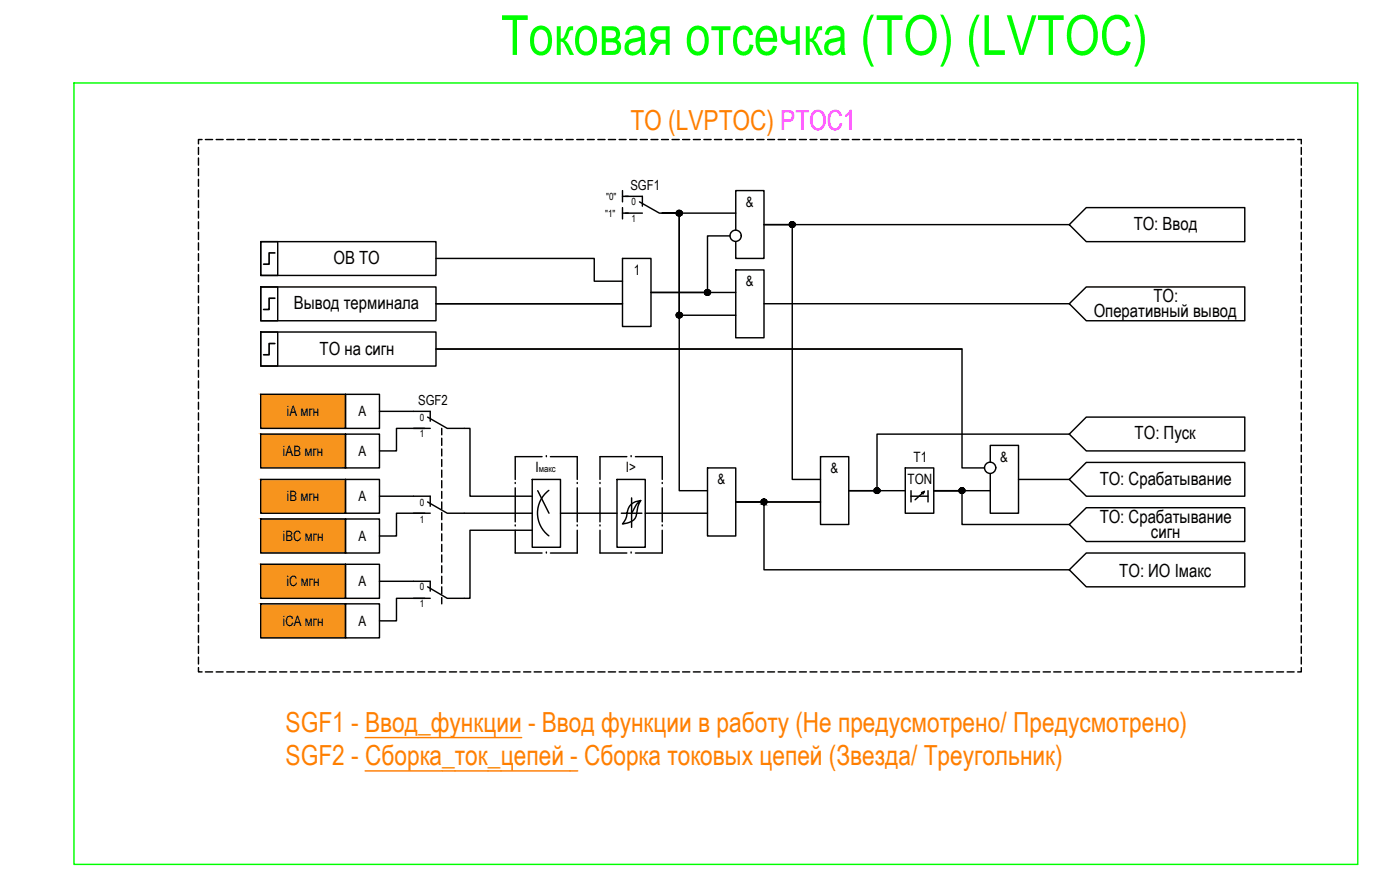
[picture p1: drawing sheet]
<svg xmlns="http://www.w3.org/2000/svg" width="248mm" height="158mm" viewBox="0 0 248 158" stroke-linecap="round" stroke-linejoin="round" font-family="sans-serif">
<!-- layer: 0 -->
<path d="M13.1 14.7h227v138h-227z" fill="none" stroke="#0f0" stroke-width=".25"/>
<g fill="none" stroke="#000" stroke-width=".25">
<path d="M35.1 26v1.3M35.1 27.9v1.3M35.1 29.8v1.2M35.1 31.7v1.2M35.1 33.5v1.3M35.1 35.4v1.3M35.1 37.3v1.2M35.1 39.2v1.2M35.7 24.6h-.6v.8M36.3 24.6h1.3M38.2 24.6h1.3M40.1 24.6h1.3"/>
<path d="M41.9 24.6h1.3M43.9 24.6h1.2M45.7 24.6h1.2M47.6 24.6h1.2M49.4 24.6h1.3M51.3 24.6h1.3M53.2 24.6h1.3M55.1 24.6h1.2M57 24.6h1.2M58.8 24.6h1.3M60.7 24.6h1.3M62.6 24.6h1.2"/>
<path d="M64.5 24.6h1.2M66.3 24.6h1.3M68.2 24.6h1.3M70.1 24.6h1.2M72 24.6h1.2M73.8 24.6h1.3M75.7 24.6h1.3M77.6 24.6h1.2M79.5 24.6h1.2M81.3 24.6h1.3M83.2 24.6h1.3M85.1 24.6h1.2"/>
<path d="M86.9 24.6h1.3M88.9 24.6h1.2M90.7 24.6h1.2M92.6 24.6h1.2M94.4 24.6h1.3M96.3 24.6h1.3M98.2 24.6h1.2M100.1 24.6h1.2M102 24.6h1.2M103.8 24.6h1.3M105.7 24.6h1.3M107.6 24.6h1.2"/>
<path d="M109.5 24.6h1.2M110.1 33.7v2M110.1 36.7v2M110.1 34.7h1M110.1 37.6h1M111.3 24.6h1.3M113.2 24.6h1.3M115.1 24.6h1.2M117 24.6h1.2M117.1 37.6h3v49.1h5M118.8 24.6h1.3M120.7 24.6h1.3"/>
<path d="M122.6 24.6h1.2M124.5 24.6h1.2M126.3 24.6h1.3M128.2 24.6h1.3M130.1 37.6h-13h3v18.1h10M130.1 24.6h1.2M131.9 24.6h1.3M133.8 24.6h1.3M135.7 24.6h1.2M137.6 24.6h1.2M139.4 24.6h1.3M141.3 24.6h1.3"/>
<path d="M143.2 24.6h1.2M145.1 24.6h1.2M146.9 24.6h1.3M148.8 24.6h1.3M150.7 24.6h1.3M152.6 24.6h1.2M154.5 24.6h1.2M156.3 24.6h1.3M158.2 24.6h1.3M160.1 24.6h1.2M162 24.6h1.2M163.8 24.6h1.3"/>
<path d="M165.7 24.6h1.3M167.6 24.6h1.2M169.5 24.6h1.2M171.3 24.6h1.3M173.2 24.6h1.3M175.1 24.6h1.2M176.9 24.6h1.3M178.8 24.6h1.3M180.7 24.6h1.2M182.6 24.6h1.2M184.4 24.6h1.3M186.3 24.6h1.3"/>
<path d="M188.2 24.6h1.2M189.1 39.7h-54h5v45h5M190.1 24.6h1.2M191.9 24.6h1.3M192.1 36.7h28v6h-28l-3-3zM193.8 24.6h1.3M195.7 24.6h1.2M197.6 24.6h1.2M199.4 24.6h1.3M201.3 24.6h1.3M203.2 24.6h1.3M205.1 24.6h1.2"/>
<path d="M207 24.6h1.2M208.8 24.6h1.3M210.7 24.6h1.3M212.6 24.6h1.2M214.5 24.6h1.2M216.3 24.6h1.3M218.2 24.6h1.3M220.1 24.6h1.2M221.9 24.6h1.3M223.8 24.6h1.3M225.7 24.6h1.2M227.6 24.6h1.2"/>
<path d="M229.4 24.6h.7v.8M230.1 26v1.3M230.1 27.9v1.3M230.1 29.8v1.2M230.1 31.7v1.2M230.1 33.5v1.3M230.1 35.4v1.3M230.1 37.3v1.2M230.1 39.2v1.2M35.1 41v1.3M35.1 42.9v1.3M35.1 44.8v1.2"/>
<path d="M35.1 46.7v1.2M35.1 48.5v1.3M35.1 50.4v1.3M35.1 52.3v1.2M35.1 54.2v1.2M35.1 56v1.3M35.1 57.9v1.2M35.1 59.8v1.3M46.1 42.7h3v5.9h-3zM46.1 42.7h31v5.9h-31zM46.1 58.6h3v6h-3zM46.1 58.6h31v6h-31z"/>
<path d="M46.1 50.7h31v5.9h-31zM46.1 50.7h3v5.9h-3zM77.1 45.6h28v4.1h5M77.1 53.6h33M110.1 45.6h5v12.1h-5zM129.1 41.7h-4v10h-10h15M130.1 40.6v-6.9h5v11.9h-5v-2.9M130.1 47.7h5v12h-5zM135.1 53.6h54M189.1 53.6l3-2.9h28v5.9h-28zM230.1 41v1.3M230.1 42.9v1.3"/>
<path d="M230.1 44.8v1.2M230.1 46.7v1.2M230.1 48.5v1.3M230.1 50.4v1.3M230.1 52.3v1.2M230.1 54.2v1.2M230.1 56v1.3M230.1 57.9v1.2M230.1 59.8v1.3M35.1 61.6v1.3M35.1 63.5v1.3M35.1 65.4v1.2"/>
<path d="M35.1 67.3v1.2M35.1 69.1v1.3M35.1 71v1.3M35.1 72.9v1.3M35.1 74.8v1.2M35.1 76.7v1.2M35.1 78.5v1.3M46.1 69.6h15v6.1h-15zM46.1 76.7h15v5.9h-15zM61.1 69.6h6v6.1h-6zM61.1 76.7h6v5.9h-6zM67.1 72.7h6"/>
<path d="M75.1 75.7h-5v3.9h-3M78.1 75.7v1.1M78.1 77.4v1.3M78.1 79.3v1.2M82.1 75.7h1v11.9h11M170.1 61.6h-93h93v21h4M189.1 76.7h-34v10h-5h10M192.1 73.7h28v5.9h-28l-3-2.9zM230.1 61.6v1.3M230.1 63.5v1.3M230.1 65.4v1.2M230.1 67.3v1.2"/>
<path d="M230.1 69.1v1.3M230.1 71v1.3M230.1 72.9v1.3M230.1 74.8v1.2M230.1 76.7v1.2M230.1 78.5v1.3M35.1 80.4v1.3M35.1 82.3v1.2M35.1 84.2v1.2M35.1 86v1.3M35.1 87.9v1.3M35.1 89.8v1.2"/>
<path d="M35.1 91.7v1.2M35.1 93.5v1.3M35.1 95.4v1.3M35.1 97.3v1.2M35.1 99.2v1.2M46.1 84.7h15v5.9h-15zM46.1 91.7h15v6h-15zM46.1 99.7h15v6h-15zM61.1 84.7h6v5.9h-6zM61.1 91.7h6v6h-6zM61.1 99.7h6v6h-6zM67.1 87.6h6"/>
<path d="M75.1 90.6h-5v4.1h-3M78.1 81.2v1.2M78.1 83v1.3M78.1 84.9v1.3M78.1 86.8v1.2M78.1 88.7v1.2M78.1 90.5v1.3M78.1 92.4v1.2M78.1 94.3v1.2M78.1 96.1v1.3M78.1 98v1.3M78.1 99.9v1.2"/>
<path d="M82.1 90.6h12M94.1 84.7h5v12h-5zM94.1 93.6h-11v12.1h-1M95.1 86.7l2 3.9M97 86.6a5 5 0 0 0 0 8M99.1 90.6h10M109.1 84.7h5v12h-5zM111.7 87.9v5.2M111.7 90.6h1.8M113.3 88.4a5.7 5.7 0 0 0-.8 2.7 2.56 2.56 0 0 1-2.4 1.4 5 5 0 0 0 1-2.7 2.32 2.32 0 0 1 2.2-1.4 4.6 4.6 0 0 0-1.6 2.2h-1.8M114.1 90.6h11M125.1 82.6h5v12.1h-5z"/>
<path d="M145.1 88.7h-15h5v11.9h54M145.1 80.7h5v11.9h-5zM160.1 82.6h5v8h-5zM161.1 86.7v2M161.1 87.6h3M162.9 87l.5-.2-1.6 1.5M163.4 86.8l-.2 .5M164.1 86.7v2M175.1 81.7v-3h5v11.9h-5v-6.9M175.1 86.7h-10h5v5.9h19M180.1 84.7h9M189.1 92.6l3-2.9h28v5.9h-28z"/>
<path d="M192.1 81.7h28v5.9h-28l-3-2.9zM230.1 80.4v1.3M230.1 82.3v1.2M230.1 84.2v1.2M230.1 86v1.3M230.1 87.9v1.3M230.1 89.8v1.2M230.1 91.7v1.2M230.1 93.5v1.3M230.1 95.4v1.3M230.1 97.3v1.2M230.1 99.2v1.2"/>
<path d="M35.1 117.9v.8h.6M35.1 101v1.3M35.1 102.9v1.2M35.1 104.8v1.2M35.1 106.6v1.3M35.1 108.5v1.3M35.1 110.4v1.2M35.1 112.3v1.2M35.1 114.1v1.3M35.1 116v1.3M36.3 118.7h1.3M38.2 118.7h1.3"/>
<path d="M40.1 118.7h1.3M41.9 118.7h1.3M43.9 118.7h1.2M45.7 118.7h1.2M46.1 106.6h15v6.1h-15zM47.6 118.7h1.2M49.4 118.7h1.3M51.3 118.7h1.3M53.2 118.7h1.3M55.1 118.7h1.2M57 118.7h1.2M58.8 118.7h1.3"/>
<path d="M60.7 118.7h1.3M61.1 106.6h6v6.1h-6zM62.6 118.7h1.2M64.5 118.7h1.2M66.3 118.7h1.3M67.1 102.7h6M68.2 118.7h1.3M70.1 118.7h1.2M72 118.7h1.2M73.8 118.7h1.3M75.1 105.7h-5v3.9h-3M75.7 118.7h1.3"/>
<path d="M77.6 118.7h1.2M78.1 101.8v1.2M78.1 103.6v1.3M78.1 105.5v1.1M79.5 118.7h1.2M81.3 118.7h1.3M83.2 118.7h1.3M85.1 118.7h1.2M86.9 118.7h1.3M88.9 118.7h1.2M90.7 118.7h1.2M92.6 118.7h1.2"/>
<path d="M94.4 118.7h1.3M96.3 118.7h1.3M98.2 118.7h1.2M100.1 118.7h1.2M102 118.7h1.2M103.8 118.7h1.3M105.7 118.7h1.3M107.6 118.7h1.2M109.5 118.7h1.2M111.3 118.7h1.3M113.2 118.7h1.3M115.1 118.7h1.2"/>
<path d="M117 118.7h1.2M118.8 118.7h1.3M120.7 118.7h1.3M122.6 118.7h1.2M124.5 118.7h1.2M126.3 118.7h1.3M128.2 118.7h1.3M130.1 118.7h1.2M131.9 118.7h1.3M133.8 118.7h1.3M135.7 118.7h1.2M137.6 118.7h1.2"/>
<path d="M139.4 118.7h1.3M141.3 118.7h1.3M143.2 118.7h1.2M145.1 118.7h1.2M146.9 118.7h1.3M148.8 118.7h1.3M150.7 118.7h1.3M152.6 118.7h1.2M154.5 118.7h1.2M156.3 118.7h1.3M158.2 118.7h1.3M160.1 118.7h1.2"/>
<path d="M162 118.7h1.2M163.8 118.7h1.3M165.7 118.7h1.3M167.6 118.7h1.2M169.5 118.7h1.2M171.3 118.7h1.3M173.2 118.7h1.3M175.1 118.7h1.2M176.9 118.7h1.3M178.8 118.7h1.3M180.7 118.7h1.2M182.6 118.7h1.2"/>
<path d="M184.4 118.7h1.3M186.3 118.7h1.3M188.2 118.7h1.2M189.1 100.6l3-2.9h28v5.9h-28zM190.1 118.7h1.2M191.9 118.7h1.3M193.8 118.7h1.3M195.7 118.7h1.2M197.6 118.7h1.2M199.4 118.7h1.3M201.3 118.7h1.3M203.2 118.7h1.3"/>
<path d="M205.1 118.7h1.2M207 118.7h1.2M208.8 118.7h1.3M210.7 118.7h1.3M212.6 118.7h1.2M214.5 118.7h1.2M216.3 118.7h1.3M218.2 118.7h1.3M220.1 118.7h1.2M221.9 118.7h1.3M223.8 118.7h1.3M225.7 118.7h1.2"/>
<path d="M227.6 118.7h1.2M230.1 117.9v.8h-.7M230.1 101v1.3M230.1 102.9v1.2M230.1 104.8v1.2M230.1 106.6v1.3M230.1 108.5v1.3M230.1 110.4v1.2M230.1 112.3v1.2M230.1 114.1v1.3M230.1 116v1.3"/>
<circle cx="120.1" cy="37.6" r=".49"/>
<circle cx="140.1" cy="39.7" r=".49"/>
<circle cx="120.1" cy="55.7" r=".49"/>
<circle cx="125.1" cy="51.6" r=".49"/>
<circle cx="130.1" cy="41.6" r=".99"/>
<circle cx="135.1" cy="88.6" r=".49"/>
<circle cx="155" cy="86.6" r=".49"/>
<circle cx="170.1" cy="86.6" r=".49"/>
<circle cx="175.1" cy="82.6" r=".99"/>
</g>
<g fill="none" stroke="#000" stroke-width=".25">
<path d="M110.6 34.7h3v1.7M110.6 37.6h3M113.1 35.7l3.5 1.9h3M73.1 72.7h3v1.7M73.1 75.7h3M75.6 73.7l3.5 2h3M73.1 87.6h3v1.8M73.1 90.6h3M75.6 88.7l3.5 1.9h3M91.1 92.9h.1M91.1 85.4h.1M91.1 93.6v4.1h4.7"/>
<path d="M91.1 86.2v6M95.8 80.7h-4.7v4M96.6 80.7h.1M96.6 97.7h.1M97.3 80.7h4.8v4M102.1 92.9h.1M102.1 85.4h.1M102.1 93.6v4.1h-4.8M102.1 86.2v6M106.1 92.9h.1M106.1 85.4h.1M106.1 86.2v6"/>
<path d="M106.1 93.6v4.1h4.7M110.8 80.7h-4.7v4M111.6 80.7h.1M111.6 97.7h.1M112.3 80.7h4.8v4M117.1 92.9h.1M117.1 85.4h.1M117.1 86.2v6M117.1 93.6v4.1h-4.8M73.1 102.7h3v1.7M73.1 105.7h3M75.6 103.6l3.5 2.1h3"/>
</g>
<!-- layer: 0 -->
<g fill="#000" stroke="#000" stroke-width=".18">
<path d="M119.8 38.1h.5zM119.9 37.2h.4zM120 38.1h.2zM120 37.2h.1zM139.7 39.3h.8zM140 39.2h.1zM119.8 56.1h.6zM119.8 56.1h.5zM119.9 55.2h.4zM120 56.1h.2zM120 55.2h.1zM124.8 51.3h.6z"/>
<path d="M125 51.2h.2zM125 52.2h.2zM125 51.1h.1zM135 89.1h.2zM135 88.1h.1zM155 87.1h.2zM155 86.2h.1zM169.8 87h.6zM170 87.1h.2zM170 86.2h.1z"/>
<path d="M120 38.1h.1zM120 38.1h.1z"/>
<path d="M120 37.2h.2zM120 37.2h.2z"/>
<path d="M120 37.2h.2zM119.9 37.2h.3z"/>
<path d="M119.9 37.2h.4zM119.9 37.2h.4zM119.8 37.2h.5z"/>
<path d="M119.9 38.1h.3zM119.9 38.1h.3z"/>
<path d="M119.8 37.2l.6 .1zM119.8 37.2l.6 .1z"/>
<path d="M119.9 38.1h.4zM119.9 38.1h.3z"/>
<path d="M119.8 37.3h.6zM119.8 37.3h.6z"/>
<path d="M119.8 37.3h.6zM119.7 37.3h.7z"/>
<path d="M119.8 38l.6 .1zM119.8 38l.6 .1z"/>
<path d="M119.8 38.1h.6zM119.8 38.1h.5zM119.8 38.1h.5z"/>
<path d="M119.7 37.3h.8zM119.7 37.3h.8z"/>
<path d="M119.7 38h.7zM119.7 38h.7z"/>
<path d="M119.7 37.3l.8 .1zM119.7 37.3l.8 .1z"/>
<path d="M119.7 38h.8zM119.7 38h.7z"/>
<path d="M119.7 37.4h.8zM119.7 37.4h.8z"/>
<path d="M119.6 37.4l1 .1zM119.6 37.4l1 .1z"/>
<path d="M119.6 37.9h.9zM119.6 37.9h.9z"/>
<path d="M119.7 37.9h.8zM119.7 37.9l.8 .1z"/>
<path d="M119.6 37.5h1zM119.6 37.5h1z"/>
<path d="M119.6 37.5l1 .1zM119.6 37.5l1 .1z"/>
<path d="M119.6 37.6h1zM119.6 37.6h1z"/>
<path d="M119.6 37.6h1zM119.6 37.6h1z"/>
<path d="M119.6 37.6l1 .1zM119.6 37.6l1 .1z"/>
<path d="M119.6 37.7l1 .1zM119.6 37.7l1 .1z"/>
<path d="M119.6 37.8h1zM119.6 37.8h1z"/>
<path d="M119.6 37.8l1 .1zM119.6 37.8l1 .1z"/>
<path d="M119.6 37.9h1zM119.6 37.9h.9z"/>
<path d="M140 39.2h.2zM140 39.2h.2z"/>
<path d="M140 39.2h.2zM139.9 39.2h.3z"/>
<path d="M139.9 39.2h.4zM139.9 39.2h.4z"/>
<path d="M139.9 39.2h.4zM139.8 39.2h.5z"/>
<path d="M139.8 39.2h.6zM139.8 39.2h.6z"/>
<path d="M139.8 39.2l.6 .1zM139.8 39.2l.6 .1z"/>
<path d="M139.7 39.3h.8zM139.7 39.3h.8zM139.7 39.3h.8z"/>
<path d="M139.7 39.3l.8 .1zM139.7 39.3l.8 .1z"/>
<path d="M139.7 40h.8zM139.7 40h.8z"/>
<path d="M139.7 39.4h.8zM139.7 39.4h.8z"/>
<path d="M139.7 39.4l.8 .1zM139.7 39.4l.8 .1z"/>
<path d="M139.7 39.9h.8zM139.7 39.9h.8z"/>
<path d="M139.7 39.9h.8zM139.7 39.9l.8 .1z"/>
<path d="M139.6 39.5h.9zM139.6 39.5h.9z"/>
<path d="M139.6 39.5h1zM139.6 39.5h1z"/>
<path d="M139.6 39.8h.9zM139.6 39.8h.9z"/>
<path d="M139.6 39.8h.9zM139.6 39.8l.9 .1z"/>
<path d="M139.6 39.5l1 .1zM139.6 39.5l1 .1h-1z"/>
<path d="M139.6 39.6l1 .1zM139.6 39.6l1 .1z"/>
<path d="M139.6 39.7h1zM139.6 39.7h1z"/>
<path d="M139.6 39.7l1 .1zM139.6 39.7l1 .1z"/>
<path d="M139.6 39.8h1zM139.6 39.8h.9z"/>
<path d="M120 56.1h.1zM120 56.1h.1z"/>
<path d="M120 55.2h.2zM120 55.2h.2z"/>
<path d="M120 55.2h.2zM119.9 55.2h.3z"/>
<path d="M119.9 55.2h.4zM119.9 55.2h.4zM119.8 55.2h.5z"/>
<path d="M119.9 56.1h.3zM119.9 56.1h.3z"/>
<path d="M119.8 55.2l.6 .1zM119.8 55.2l.6 .1z"/>
<path d="M119.9 56.1h.4zM119.9 56.1h.3z"/>
<path d="M119.8 55.3h.6zM119.8 55.3h.6z"/>
<path d="M119.8 55.3h.6zM119.7 55.3h.7z"/>
<path d="M119.8 56.1h.6zM119.8 56.1h.5zM119.8 56.1h.5z"/>
<path d="M119.7 55.3h.8zM119.7 55.3h.8z"/>
<path d="M119.7 56h.7zM119.7 56l.7 .1zM119.8 56.1h.6z"/>
<path d="M119.7 55.3l.8 .1zM119.7 55.3l.8 .1z"/>
<path d="M119.7 56h.8zM119.7 56h.7z"/>
<path d="M119.7 55.4h.8zM119.7 55.4h.8z"/>
<path d="M119.6 55.4l1 .1zM119.6 55.4l1 .1z"/>
<path d="M119.6 55.9h.9zM119.6 55.9h.9z"/>
<path d="M119.7 55.9h.8zM119.7 55.9l.8 .1z"/>
<path d="M119.6 55.5h1zM119.6 55.5h1z"/>
<path d="M119.6 55.5h1zM119.6 55.5h1z"/>
<path d="M119.6 55.5l1 .1zM119.6 55.5l1 .1z"/>
<path d="M119.6 55.6l1 .1zM119.6 55.6l1 .1z"/>
<path d="M119.6 55.7h1zM119.6 55.7h1z"/>
<path d="M119.6 55.7l1 .1zM119.6 55.7l1 .1z"/>
<path d="M119.6 55.8h1zM119.6 55.8h1z"/>
<path d="M119.6 55.8h1zM119.6 55.8h1z"/>
<path d="M119.6 55.8h1zM119.6 55.8l.9 .1z"/>
<path d="M125 52.2h.1zM125 52.2h.1z"/>
<path d="M125 51.1l.2 .1zM125 51.1l.2 .1zM124.9 51.2h.3z"/>
<path d="M124.9 51.2h.4zM124.9 51.2h.4z"/>
<path d="M124.9 52.1l.3 .1zM124.9 52.1l.3 .1z"/>
<path d="M124.9 51.2h.4zM124.8 51.2h.5z"/>
<path d="M124.9 52.1h.4zM124.9 52.1h.3z"/>
<path d="M124.8 51.2l.6 .1zM124.8 51.2l.6 .1zM124.8 51.3h.6z"/>
<path d="M124.8 52.1h.5zM124.8 52.1h.5z"/>
<path d="M124.8 51.3h.6zM124.8 51.3h.6z"/>
<path d="M124.8 52l.6 .1zM124.8 52l.6 .1z"/>
<path d="M124.8 52.1h.6zM124.8 52.1h.5z"/>
<path d="M124.7 51.3l.8 .1zM124.7 51.3l.8 .1z"/>
<path d="M124.7 52h.7zM124.7 52h.7z"/>
<path d="M124.7 51.4h.8zM124.7 51.4h.8z"/>
<path d="M124.7 51.9h.8zM124.7 51.9h.8z"/>
<path d="M124.7 51.9h.8zM124.7 51.9l.7 .1z"/>
<path d="M124.7 51.4h.8zM124.7 51.4h.8z"/>
<path d="M124.6 51.4l1 .1zM124.6 51.4l1 .1z"/>
<path d="M124.6 51.9h.9zM124.6 51.9h.9z"/>
<path d="M124.6 51.5h1zM124.6 51.5h1z"/>
<path d="M124.6 51.5l1 .1zM124.6 51.5l1 .1z"/>
<path d="M124.6 51.6h1zM124.6 51.6h1z"/>
<path d="M124.6 51.6l1 .1zM124.6 51.6l1 .1z"/>
<path d="M124.6 51.7h1zM124.6 51.7h1z"/>
<path d="M124.6 51.7l1 .1zM124.6 51.7l1 .1z"/>
<path d="M124.6 51.8l1 .1zM124.6 51.8l1 .1z"/>
<path d="M124.6 51.9h1zM124.6 51.9h.9z"/>
<path d="M124.6 51.7h1zM124.6 51.7h1z"/>
<path d="M140 40.1h.2zM140 40.1h.1zM140 40.1l.1 .1z"/>
<path d="M139.9 40.1h.3zM139.9 40.1h.3z"/>
<path d="M139.9 40.1h.4zM139.9 40.1h.3z"/>
<path d="M139.8 40.1h.5zM139.8 40.1h.5z"/>
<path d="M139.8 40.1h.6zM139.8 40.1h.5z"/>
<path d="M139.7 40.1h.7zM139.7 40.1h.7z"/>
<path d="M139.7 40h.8zM139.7 40l.7 .1z"/>
<path d="M135 88.1l.2 .1zM135 88.1l.2 .1z"/>
<path d="M135 89.2h.1zM135 89.1l.1 .1z"/>
<path d="M135 88.2h.3zM134.9 88.2h.4z"/>
<path d="M134.9 88.2h.4zM134.9 88.2h.4z"/>
<path d="M134.9 89.1h.4zM134.9 89.1h.3z"/>
<path d="M134.9 88.2h.4zM134.9 88.2h.4z"/>
<path d="M134.9 89.1h.4zM134.9 89.1h.4z"/>
<path d="M134.8 88.2h.6zM134.8 88.2h.6z"/>
<path d="M134.8 89.1h.5zM134.8 89.1h.5z"/>
<path d="M134.8 88.2l.6 .1zM134.8 88.2l.6 .1z"/>
<path d="M134.8 89.1h.6zM134.8 89.1h.5z"/>
<path d="M134.7 88.3h.8zM134.7 88.3h.8z"/>
<path d="M134.7 89h.7zM134.7 89l.7 .1z"/>
<path d="M134.7 88.3l.8 .1zM134.7 88.3l.8 .1z"/>
<path d="M134.7 88.4h.8zM134.7 88.4h.8z"/>
<path d="M134.7 88.9l.8 .1zM134.7 88.9l.8 .1z"/>
<path d="M134.7 89h.8zM134.7 89h.7z"/>
<path d="M134.7 88.4h.8zM134.7 88.4h.8z"/>
<path d="M134.6 88.4l.9 .1zM134.6 88.4l.9 .1z"/>
<path d="M134.6 88.9h.9zM134.6 88.9h.9z"/>
<path d="M134.7 88.9h.8zM134.7 88.9h.8z"/>
<path d="M134.6 88.5h.9zM134.6 88.5h.9z"/>
<path d="M134.6 88.5l1 .1zM134.6 88.5l1 .1z"/>
<path d="M134.6 88.8h.9zM134.6 88.8h.9z"/>
<path d="M134.6 88.8h.9zM134.6 88.8l.9 .1z"/>
<path d="M134.6 88.6h1zM134.6 88.6h1z"/>
<path d="M134.6 88.6l1 .1zM134.6 88.6l1 .1z"/>
<path d="M134.6 88.7h1zM134.6 88.7h1z"/>
<path d="M134.6 88.7h1zM134.6 88.7h1z"/>
<path d="M134.6 88.7h1zM134.6 88.7l.9 .1z"/>
<path d="M155 87.1h.1zM155 87.1h.1z"/>
<path d="M155 86.2h.2zM155 86.2h.2z"/>
<path d="M155 86.2h.2zM154.9 86.2h.3z"/>
<path d="M154.9 87.1h.3zM154.9 87.1h.4z"/>
<path d="M154.9 87.1h.3zM154.9 87.1h.3z"/>
<path d="M154.9 86.2h.4zM154.9 86.2h.4z"/>
<path d="M154.9 86.2h.4zM154.8 86.2h.5z"/>
<path d="M154.8 87.1h.5zM154.8 87.1h.5z"/>
<path d="M154.8 86.2h.6zM154.8 86.2h.6z"/>
<path d="M154.8 86.2l.6 .1zM154.8 86.2l.6 .1z"/>
<path d="M154.8 87h.6zM154.8 87l.5 .1z"/>
<path d="M154.8 86.3h.6zM154.8 86.3h.6z"/>
<path d="M154.8 87h.6zM154.8 87h.6z"/>
<path d="M154.7 86.3h.8zM154.7 86.3h.8z"/>
<path d="M154.7 87h.7zM154.7 87h.7z"/>
<path d="M154.7 86.3l.8 .1zM154.7 86.3l.8 .1z"/>
<path d="M154.6 86.4h.9zM154.6 86.4h.9z"/>
<path d="M154.6 86.9l.9 .1zM154.6 86.9l.9 .1z"/>
<path d="M154.7 87h.8zM154.7 87h.7z"/>
<path d="M154.6 86.4l.9 .1zM154.6 86.4l.9 .1z"/>
<path d="M154.6 86.5h1zM154.6 86.5h1z"/>
<path d="M154.6 86.8l.9 .1zM154.6 86.8l.9 .1z"/>
<path d="M154.6 86.9h.9zM154.6 86.9h.9z"/>
<path d="M154.6 86.5l1 .1zM154.6 86.5l1 .1z"/>
<path d="M154.6 86.6h1zM154.6 86.6h1z"/>
<path d="M154.6 86.6l1 .1zM154.6 86.6l1 .1z"/>
<path d="M154.6 86.7h1zM154.6 86.7h1z"/>
<path d="M154.6 86.7h1zM154.6 86.7h1z"/>
<path d="M154.6 86.7l1 .1zM154.6 86.7l1 .1z"/>
<path d="M154.6 86.8h1zM154.6 86.8h.9z"/>
<path d="M170 87.1h.1zM170 87.1h.1z"/>
<path d="M170 86.2h.2zM170 86.2h.2z"/>
<path d="M170 86.2h.2zM169.9 86.2h.3z"/>
<path d="M169.9 86.2h.4zM169.9 86.2h.4z"/>
<path d="M169.9 87.1h.3zM169.9 87.1h.3z"/>
<path d="M169.9 86.2h.4zM169.9 86.2h.4z"/>
<path d="M169.8 86.2h.6zM169.8 86.2h.6z"/>
<path d="M169.8 87.1h.5zM169.8 87.1h.5z"/>
<path d="M169.9 87.1h.4zM169.9 87.1h.3z"/>
<path d="M169.8 86.2l.6 .1zM169.8 86.2l.6 .1z"/>
<path d="M169.8 86.3h.6zM169.8 86.3h.6z"/>
<path d="M169.8 87h.6zM169.8 87l.5 .1z"/>
<path d="M169.7 86.3h.8zM169.7 86.3h.8z"/>
<path d="M169.7 87h.7zM169.7 87h.7zM169.8 87h.6z"/>
<path d="M169.7 86.3l.8 .1zM169.7 86.3l.8 .1z"/>
<path d="M169.7 87h.8zM169.7 87h.7z"/>
<path d="M169.7 86.4h.8zM169.7 86.4h.8z"/>
<path d="M169.6 86.4l1 .1zM169.6 86.4l1 .1z"/>
<path d="M169.6 86.9h.9zM169.6 86.9h.9z"/>
<path d="M169.7 86.9h.8zM169.7 86.9l.8 .1z"/>
<path d="M169.6 86.5h1zM169.6 86.5h1z"/>
<path d="M169.6 86.5l1 .1zM169.6 86.5l1 .1z"/>
<path d="M169.6 86.6h1zM169.6 86.6h1z"/>
<path d="M169.6 86.6l1 .1zM169.6 86.6l1 .1z"/>
<path d="M169.6 86.7h1zM169.6 86.7h1z"/>
<path d="M169.6 86.7h1zM169.6 86.7h1z"/>
<path d="M169.6 86.7l1 .1zM169.6 86.7l1 .1z"/>
<path d="M169.6 86.8h1zM169.6 86.8h1z"/>
<path d="M169.6 86.8h1zM169.6 86.8l.9 .1z"/>
</g>
<path d="M48.6 44.7h-1v2h-1M48.6 52.7h-1v2h-1M48.6 60.7h-1v2h-1" fill="none" stroke="#000" stroke-width=".3"/>
<g fill="#f7941d" stroke="#f7941d" stroke-width=".18">
<path d="M46.1 69.6l15 6.1v-6.1zM46.1 69.6l15 6.1h-15z"/>
<path d="M46.1 76.7l15 5.9v-5.9zM46.1 76.7l15 5.9h-15z"/>
<path d="M46.1 84.7l15 5.9v-5.9zM46.1 84.7l15 5.9h-15z"/>
<path d="M46.1 91.7l15 6v-6zM46.1 91.7l15 6h-15z"/>
<path d="M46.1 99.7l15 6v-6zM46.1 99.7l15 6h-15z"/>
<path d="M46.1 106.6l15 6.1v-6.1zM46.1 106.6l15 6.1h-15z"/>
</g>
<path d="M64.6 130.3h27.6M64.6 136.2h37.5" fill="none" stroke="#ff7f00" stroke-width=".25"/>
<text font-size="9.8" fill="#0f0" x="88.6" y="9.7">Токовая отсечка (ТО) (LVTOC)</text>
<g font-size="4.9" fill="#ff7f00">
<text x="111.5" y="22.9">ТО (LVРTOC) РTOC1</text>
<text x="50.5" y="129.2">SGF1 - Ввод_функции - Ввод функции в работу (Не предусмотрено/ Предусмотрено)</text>
<text x="50.5" y="135.1">SGF2 - Сборка_ток_цепей - Сборка токовых цепей (Звезда/ Треугольник)</text>
</g>
<g font-size="3.2">
<text x="200.4" y="40.6">ТО: Ввод</text>
<text x="59" y="46.7">ОВ ТО</text>
<text x="204" y="53.3">ТО:</text>
<text x="51.9" y="54.6">Вывод терминала</text>
<text x="193.4" y="56">Оперативный вывод</text>
<text x="56.5" y="62.6">ТО на сигн</text>
<text x="200.6" y="77.5">ТО: Пуск</text>
<text x="194.4" y="85.6">ТО: Срабатывание</text>
<text x="194.4" y="92.3">ТО: Срабатывание</text>
<text x="203.5" y="95">сигн</text>
<text x="197.9" y="101.8">ТО: ИО Iмакс</text>
</g>
<g font-size="2.5">
<text x="131.9" y="36.5">&amp;</text>
<text x="112.1" y="48.6">1</text>
<text x="131.9" y="50.6">&amp;</text>
<text x="50.7" y="73.5">iA мгн</text>
<text x="63.4" y="73.5">А</text>
<text x="50" y="80.6">iAB мгн</text>
<text x="63.4" y="80.6">А</text>
<text x="94.7" y="83.4">I</text>
<text x="110.7" y="83.4">I&gt;</text>
<text x="146.9" y="83.5">&amp;</text>
<text x="161.5" y="81.5">T1</text>
<text x="176.9" y="81.5">&amp;</text>
<text x="50.7" y="88.6">iB мгн</text>
<text x="63.4" y="88.6">А</text>
<text x="126.9" y="85.6">&amp;</text>
<text x="160.5" y="85.6">TON</text>
<text x="50" y="95.6">iBC мгн</text>
<text x="63.4" y="95.6">А</text>
<text x="50.7" y="103.6">iC мгн</text>
<text x="63.4" y="103.6">А</text>
<text x="50" y="110.5">iCA мгн</text>
<text x="63.4" y="110.5">А</text>
</g>
<g font-size="2.4">
<text x="111.5" y="33.5">SGF1</text>
<text x="74" y="71.5">SGF2</text>
</g>
<g font-size="1.7">
<text x="107.2" y="35.3">&quot;0&quot;</text>
<text x="107" y="38.4">&quot;1&quot;</text>
<text x="111.7" y="36.3">0</text>
<text x="111.7" y="39.3">1</text>
<text x="74.2" y="74.3">0</text>
<text x="74.2" y="77.3">1</text>
<text x="95.2" y="83.4">макс</text>
<text x="74.2" y="89.3">0</text>
<text x="74.2" y="92.3">1</text>
<text x="74.2" y="104.3">0</text>
<text x="74.2" y="107.3">1</text>
</g>
</svg>
